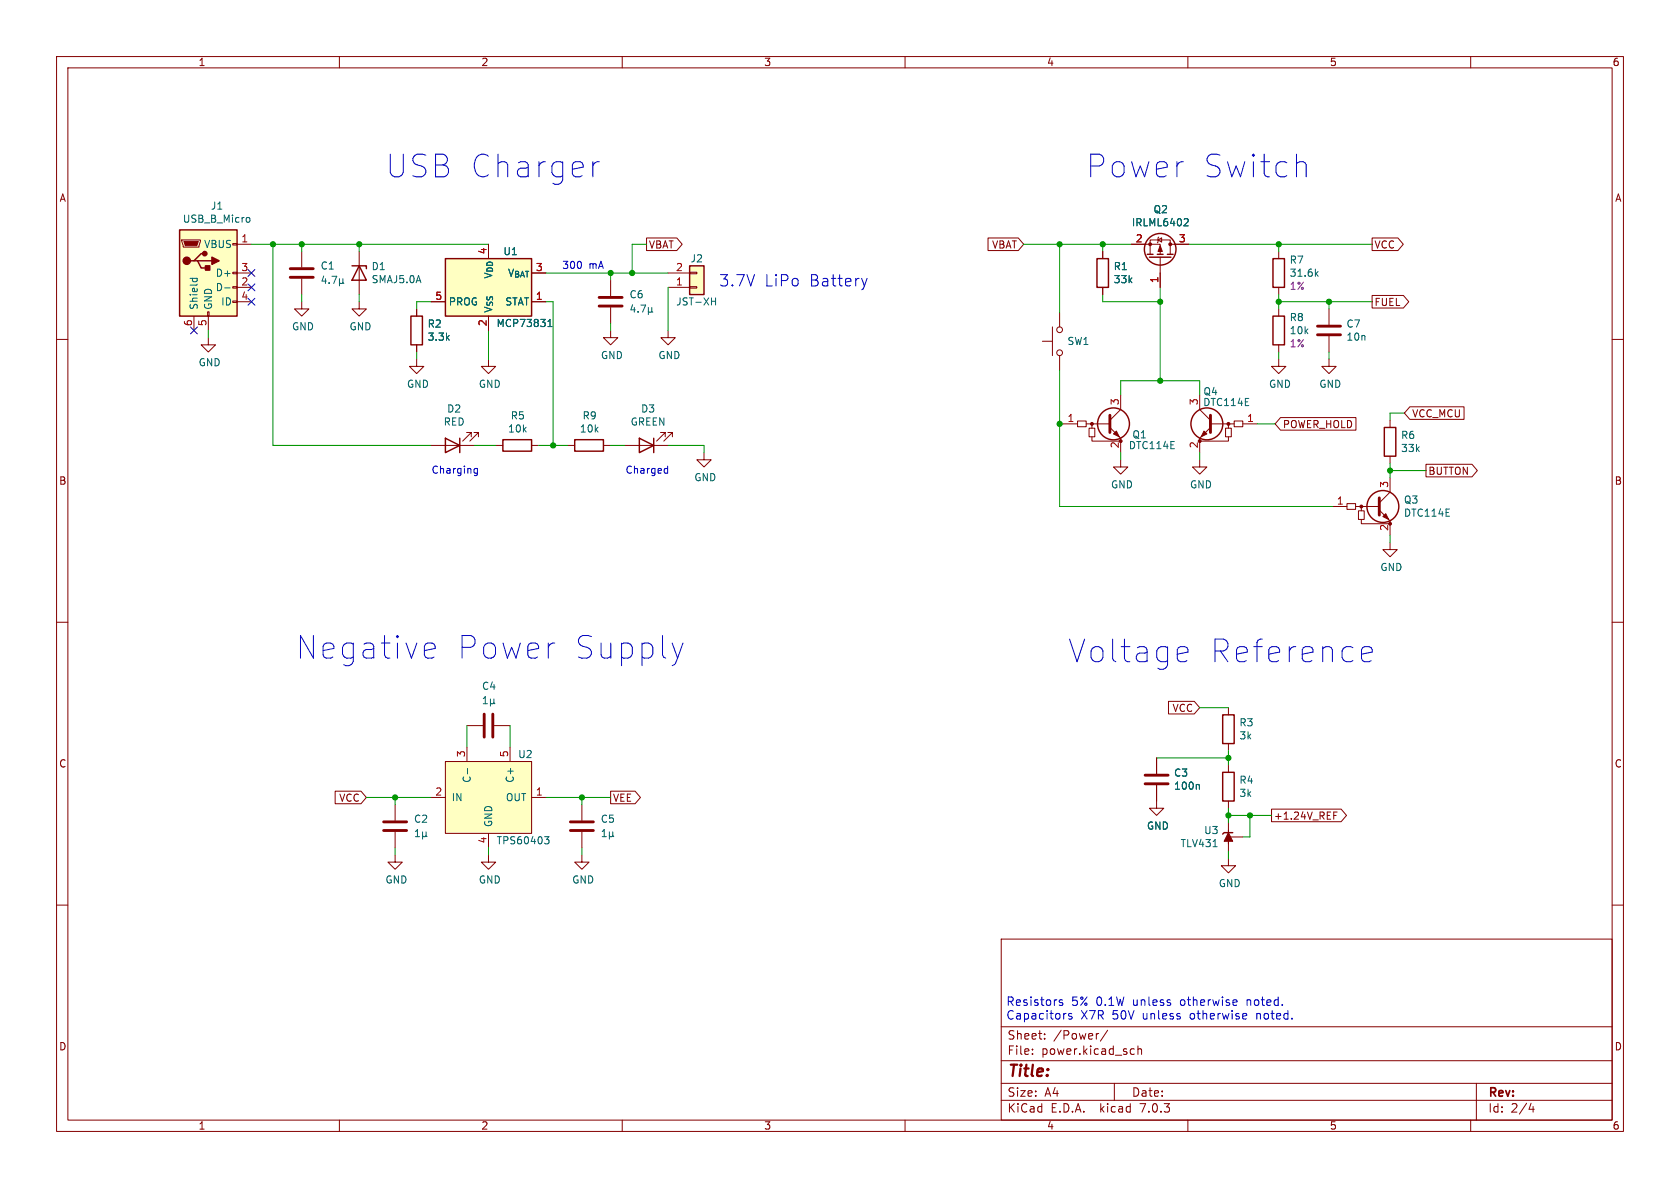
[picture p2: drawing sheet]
<svg xmlns="http://www.w3.org/2000/svg" width="297mm" height="210mm" viewBox="0 0 297 210" stroke-linecap="round" stroke-linejoin="round" font-family="sans-serif">
<g fill="none" stroke="#840000" stroke-width=".18">
<path d="M10 10h277v190h-277zM12 12h273v186h-273zM60 10v2M110 10v2M160 10v2M210 10v2M260 10v2M10 60h2M32.1 42.4h3.3v.3l-.2 1h-2.8zM34.3 55.9v2.5M36.7 55.1h.3v.8h-.3zM36.8 59.7v1.3h1.3l-1.3 1.2-1.2-1.2h1.2"/>
<path d="M36.8 55.9v2.5M41.1 53.2h.8v.3h-.8zM41.1 50.7h.8v.2h-.8zM41.1 48.1h.8v.3h-.8zM41.1 43.1h.8v.2h-.8zM41.9 43.2h2.5M41.9 53.3h2.5M41.9 50.8h2.5M41.9 48.3h2.5M53.3 53.3v1.3h1.3l-1.3 1.3-1.2-1.3h1.2M53.3 44.5v2.7M53.3 49.3v2.8"/>
<path d="M63.5 53.3v1.3h1.3l-1.3 1.3-1.3-1.3h1.3M63.5 44.5v7.6M73.7 54.6v1.3M76.2 53.3h2.5M86.4 55.9v2.5M94 53.3h2.5M107.9 58.4v1.3h1.3l-1.3 1.3-1.2-1.3h1.2M107.9 49.5v2.8M107.9 54.4v2.8M114.3 42.1h5.4l.9 1.1-.9 1.1h-5.4zM118.1 58.4v1.3h1.3l-1.3 1.3-1.3-1.3h1.3M118.1 50.8h3.8"/>
<path d="M118.1 48.3h3.8M121.9 48.1h1.3v.3h-1.3zM121.9 50.7h1.3v.2h-1.3zM174.7 42.1h5.3l1 1.1-1 1.1h-5.3zM186.1 57.8v5.1M187.3 55.2v2.6M194.9 44.5v1.2M194.9 50.8v1.3M200 43.2h5.1v1.8M203.3 45v-2.6h3.6v2.6M204.7 42.4l.7-.4v.8zM204.9 41.9l-.2 .1v.8l-.1 .1"/>
<path d="M205.1 45.5v5.3M206.9 43.2h3.3M226.1 44.5v1.2M226.1 50.8v1.3M226.1 54.6v1.3M234.9 54.6v2.8M234.9 59.4v2.8M242.6 42.1h4.5l1 1.1-1 1.1h-4.5zM242.6 52.2h5.5l1 1.1-1 1.2h-5.5zM285 60h2M73.7 63.5v1.3h1.2l-1.2 1.2-1.3-1.2h1.3M73.7 61v1.2"/>
<path d="M76.2 78.7h7.6M83.3 77.2v-.7h-.8h.8l-1.5 1.5M84.6 77.2v-.7h-.8h.8l-1.5 1.5M86.4 63.5v1.3h1.2l-1.2 1.2-1.3-1.2h1.3M87.6 78.7h1.3M94 78.7h1.2M100.3 78.7h1.3M106.7 78.7h1.2M110.5 78.7h7.6M117.6 77.2v-.7h-.8h.8l-1.5 1.5M118.9 77.2v-.7h-.8h.8l-1.6 1.5M184.3 60.3h1.8"/>
<path d="M187.3 62.9v2.5M188 74.9h2.5M190.5 74.4h1.5v1h-1.5zM192 74.9h4.1M192.5 75.7h1v1.5h-1zM193 77.2v.8h5.1M193 74.9v.8M196.2 75.6l1.9 1.9v2.5M198.1 69.9v2.5l-1.9 1.9M212.1 69.9v2.5l1.9 1.9M214 75.6l-1.9 1.9v2.5M214.1 74.9h4.1"/>
<path d="M216.7 75.7h1v1.5h-1zM217.2 77.2v.8h-5.1M217.2 74.9v.8M218.2 74.4h1.5v1h-1.5zM219.7 74.9h2.5M226.1 63.5v1.3h1.2l-1.2 1.2-1.3-1.2h1.3M226.1 61v1.2M226.4 73.8h13.3v2.2h-13.3l-1-1.1zM234.9 63.5v1.3h1.3l-1.3 1.2-1.2-1.2h1.2M245.7 74.3v1.3M249.2 71.9h9.6v2.2h-9.6l-.9-1.1zM124.5 80v1.3h1.2l-1.2 1.3-1.3-1.3h1.3"/>
<path d="M198.1 81.3v1.3h1.3l-1.3 1.2-1.3-1.2h1.3M212.1 81.3v1.3h1.3l-1.3 1.2-1.3-1.2h1.3M235.6 89.5h2.5M238.1 89h1.5v1h-1.5zM239.6 89.5h4.1M240.2 90.3h1v1.5h-1zM240.7 91.8v.8h5M240.7 89.5v.8M243.8 90.2l1.9 1.9v2.5M245.7 95.9v1.3h1.3l-1.3 1.2-1.2-1.2h1.2M245.7 80.6v1.3M245.7 84.5v2.5l-1.9 1.9"/>
<path d="M252.1 82.1h8.1l1 1.1-1 1.1h-8.1zM10 110h2M285 110h2M59.3 139.9h4.5l1 1.1-1 1.1h-4.5zM78.7 134.6h15.3v12.7h-15.3zM82.5 128.3h2.8M82.5 132.1v2.5M87.4 128.3h2.8M90.2 132.1v2.5M107.9 139.9h4.4l.9 1.1-.9 1.1h-4.4zM204.5 138.8v4.1h1.2l-1.2 1.2-1.3-1.2h1.3M204.5 134v2.8"/>
<path d="M206.6 124h4.5l1 1.1-1 1.1h-4.5zM217.2 125.1v1.3M217.2 131.4v1.3M217.2 135.3v1.2M10 160h2M69.8 151.1v1.3h1.3l-1.3 1.3-1.2-1.3h1.2M69.8 142.2v2.8M69.8 147.1v2.8M76.2 141h2.5M86.4 151.1v1.3h1.2l-1.2 1.3-1.3-1.3h1.3M86.4 147.3v2.6M94 141h2.5"/>
<path d="M102.9 151.1v1.3h1.2l-1.2 1.3-1.3-1.3h1.3M102.9 142.2v2.8M102.9 147.1v2.8M217.2 146.7v2.5M217.2 151.8v1.2h1.2l-1.2 1.3-1.3-1.3h1.3M217.2 141.6v1.3M217.2 145.4v5.1M217.2 148h2.5M224.8 143h12.3l.9 1.1-.9 1.2h-12.3zM235.8 144.2h.4M235.8 143.5h.6M285 160h2"/>
<path d="M177 166h108v32h-108zM60 198v2M110 198v2M160 198v2M177 194.5h108M177 191.5h108M177 187.5h108M177 181.5h108M182.5 186.3v.1M182.5 185.5v.1M184.7 183.6v.1M184.7 182.8v.1"/>
<path d="M194.2 182.7l-.2 .1M195.8 182.1l-1.3 2M197 191.5v3M200.1 185.4l.4 .1M200.5 186.3l-.4 .1M201.2 185.5l.2-.1 .3 .1 .1 .9M201.2 184.9v1.5M210 198v2M260 198v2M261 191.5v6.5M270.7 195l-.4 1.1h.9M271 195.6v1"/>
<circle cx="187.3" cy="58.3" r=".51"/>
<circle cx="187.3" cy="62.4" r=".51"/>
</g>
<g fill="none" stroke="#840000" stroke-width=".25">
<path d="M31.7 40.6h10.2v15.3h-10.2zM34.3 46.1h.6l.7 1.3h1.2M34.9 46.1h2.6M36.2 44.8h-.6l-1.3 1.3h-.6M62.2 47h2.6v.5M63.5 47l1.3 2.5h-2.6zM72.6 55.9h2.1v5.1h-2.1zM78.7 45.7h15.3v10.2h-15.3zM121.9 47h2.6v5.1h-2.6zM193.9 45.7h2.1v5.1h-2.1zM202.8 45h1M203.2 45.5h3.8"/>
<path d="M204.6 45h1M206.4 45h1M225 55.9h2.1v5.1h-2.1zM225 45.7h2.1v5.1h-2.1zM78.7 77.5l2.6 1.2-2.6 1.3zM81.3 77.5v2.5M88.9 77.7h5.1v2.1h-5.1zM101.6 77.7h5.1v2.1h-5.1zM113 77.5l2.6 1.2-2.6 1.3zM115.6 77.5v2.5M244.7 75.6h2.1v5h-2.1zM216.2 136.5h2v5.1h-2z"/>
<path d="M216.2 126.4h2v5h-2zM217.9 147.2h-1.5l-.2 .2"/>
<circle cx="205.1" cy="44.1" r="2.79"/>
<circle cx="196.8" cy="74.9" r="2.82"/>
<circle cx="213.4" cy="74.9" r="2.82"/>
<circle cx="244.5" cy="89.5" r="2.82"/>
</g>
<g fill="#840000" stroke="#840000" stroke-width=".18">
<path d="M205.1 43.4l.4 1.1h-.8z"/>
<path d="M244.5 91.3l.5-.5 .5 1z"/>
<path d="M217.2 147.2l.7 1.5h-1.5z"/>
<path d="M212.9 76.2l.5 .5-1.1 .5z"/>
<path d="M196.8 76.7l.6-.5 .5 1z"/>
<path d="M32.5 42.7h2.6l-.3 .7h-2z"/>
<circle cx="203.3" cy="43.2" r=".25"/>
<circle cx="206.9" cy="43.2" r=".25"/>
<circle cx="240.7" cy="89.5" r=".25"/>
<circle cx="245.7" cy="92.6" r=".25"/>
<circle cx="217.2" cy="74.9" r=".25"/>
<circle cx="212.1" cy="78" r=".25"/>
<circle cx="193" cy="74.9" r=".25"/>
<circle cx="198.1" cy="78" r=".25"/>
</g>
<g fill="none" stroke="#006464" stroke-width=".18">
<path d="M43.8 38.4l.3 .1 .1 .2-.1 .5-.3 .1M209.5 38.7h.5l.1 .3-.8 .9h.8M33.6 49.2h1.3M34.1 49.2l-.1 .4M34.8 49.2l.1 .4M39.7 50.9h1M57.2 48.8l-.3 .9h.8M57.5 49.3v.8M58.2 50v.1M58.7 48.8h.8l-.5 1.3M60 49.3v1.2M60 49.9l.2 .2h.2l.2-.2"/>
<path d="M60.6 49.9l.2 .2M60.6 49.3v.6M79.1 59.7l.3 .4M79.4 59.3l-.5 .5M96.9 57.7h.7M96.9 56.8l.3-.3v1.2M111.8 53.9l-.3 .9h.8M112.1 54.3v.9M112.8 55.1v.1M113.3 53.9h.8l-.5 1.3M114.6 54.3v1.3M114.6 55l.2 .2h.2l.2-.2"/>
<path d="M115.2 55l.2 .2M115.2 54.3v.7M125.8 53.3h.7M126.5 52.6v1.3M232.7 48.4l.3 .4M233 48l-.5 .5M82.6 135.8v1M85.4 124.4h.8M85.4 123.5l.4-.4v1.3M86.7 124.2l.2 .2h.2l.2-.2M86.7 123.6v1.2M87.3 124.2l.2 .2"/>
<path d="M87.3 123.6v.6M211.7 138.7l.3 .2v.6M73.4 147.9h.8M73.4 147l.4-.4v1.3M74.7 147.7l.2 .2h.2l.2-.2M74.7 147.1v1.2M75.3 147.7l.2 .2M75.3 147.1v.6M96.3 147.9h.8l-.5 .5 .4 .1 .1 .4-.3 .3h-.4M106.5 147.9h.7M106.5 147l.3-.4v1.3M107.7 147.7l.2 .2h.3l.1-.2"/>
<path d="M107.7 147.1v1.2M108.3 147.7l.2 .2M108.3 147.1v.6M214.5 149.7h.7"/>
</g>
<g fill="none" stroke="#840000" stroke-width=".51">
<path d="M51.3 49h4.1M51.3 47.5h4.1M105.9 54.1h4.1M105.9 52.6h4.1M232.9 59.2h4.1M232.9 57.7h4.1M196.2 73.4v3.1M214 73.4v3.1M243.8 88v3.1M85.6 126.2v4.1M87.1 126.2v4.1M202.4 138.6h4.1"/>
<path d="M202.4 137h4.1M67.8 146.8h4.1M67.8 145.3h4.1M100.8 146.8h4.1M100.8 145.3h4.1"/>
</g>
<g fill="#ffffc2" stroke="#ffffc2" stroke-width=".18">
<path d="M78.7 45.7h15.3v10.2h-15.3z"/>
<path d="M121.9 47h2.6v5.1h-2.6z"/>
<path d="M31.7 40.6h10.2v15.3h-10.2z"/>
<path d="M78.7 134.6h15.3v12.7h-15.3z"/>
</g>
<g fill="#840000" stroke="#840000" stroke-width=".25">
<path d="M37.5 45.5l1.2 .6-1.2 .6z"/>
<path d="M36.3 47h.8v.8h-.8z"/>
<circle cx="33" cy="46.1" r=".63"/>
<circle cx="36.2" cy="44.8" r=".38"/>
</g>
<g fill="none" stroke="#0000c2" stroke-width=".18">
<path d="M104.8 28.6v2.7M105.9 28.6a1.02 1.02 0 0 0-1.1 .7M229.8 28.6h.5l.4 .2 .2 .4v2.1M102.7 46.3l.1 .4-.1 .6M152.3 49.2l.5 1.3M152.8 50.5l-.2 .5M153.3 49.2l-.5 1.3M83.9 83.5l.1 .2 .4-.1M84.4 82.9l-.4-.1-.1 .1M84.4 82.8v1l-.2 .3-.3-.1M117.7 82.8l.3 .1M118 82.4v1.3"/>
<path d="M118 83.6l-.3 .1M75.6 113.7h.8l.3 .2 .2 .3v.4l-1.9 .4M76.7 116.2l-.3 .1h-.8M97.7 113.7h.4M118.8 113.7l1 2.6M119.8 116.3l-.4 1M120.7 113.7l-.9 2.6M208.7 114.3h.8l.3 .2 .2 .4v.4l-1.9 .3M209.8 116.8l-.3 .2h-.8M240.7 116.4l.2 .4 .4 .2h.7l.4-.2M240.7 114.9l.2-.4 .4-.2h.7l.4 .2 .2 .4v.4l-1.9 .3M187.8 176.8l-.3-.1-.2 .2v.3l.5 .1v.4h-.5"/>
<path d="M188.3 179.1h.2M189.5 179.2l-.4-.1-.2 .3 .1 .2 .5 .1v.4h-.6M206.8 177.2l.2 .2-.2 .3M206.8 176.7l.1 .1M208.5 179.6l.2 .3-.2 .2M208.5 179.1l.1 .1M218.2 176.7l.4 .1 .1 .3-.7 .1M218.6 177.7h-.4M219.9 179.1l.4 .1 .1 .3-.7 .1M220.3 180.1h-.4"/>
</g>
<g fill="none" stroke="#009600" stroke-width=".18">
<path d="M36.8 58.4v1.3M44.4 43.2h42M48.3 43.2v35.5h27.9M53.3 43.2v1.3M53.3 52.1v1.2M63.5 43.2v1.3M63.5 52.1v1.2M76.2 53.3h-2.5v1.3M86.4 58.4v5.1M96.5 53.3h1.3v25.4M96.5 48.3h21.6M107.9 48.3v1.2"/>
<path d="M107.9 57.2v1.2M114.3 43.2h-2.5v5.1M118.1 50.8v7.6M181 43.2h19M187.3 43.2v12M194.9 52.1v1.2h10.2M194.9 43.2v1.3M205.1 50.8v16.5M210.2 43.2h32.4M226.1 53.3h16.5M226.1 43.2v1.3M226.1 52.1v2.5"/>
<path d="M234.9 53.3v1.3M73.7 62.2v1.3M83.8 78.7h3.8M95.2 78.7h5.1M107.9 78.7h2.6M118.1 78.7h6.4v1.3M187.3 65.4v24.1h48.3M187.3 74.9h.7M198.1 69.9v-2.6h14v2.6M222.2 74.9h3.2M226.1 62.2v1.3M234.9 62.2v1.3"/>
<path d="M248.3 73h-2.6v1.3M198.1 80v1.3M212.1 80v1.3M245.7 81.9v2.6M245.7 94.6v1.3M245.7 83.2h6.4M82.5 128.3v3.8M90.2 128.3v3.8M204.5 134h12.7M212.1 125.1h5.1M217.2 132.7v2.6M64.8 141h11.4"/>
<path d="M69.8 141v1.2M69.8 149.9v1.2M86.4 149.9v1.2M96.5 141h11.4M102.9 141v1.2M102.9 149.9v1.2M217.2 144.1h7.6M217.2 142.9v2.5M217.2 150.5v1.3M221 144.1v3.9h-1.3"/>
</g>
<path d="M33.7 57.8l1.2 1.2M34.9 57.8l-1.2 1.2M43.8 47.7l1.3 1.2M43.8 52.7l1.3 1.2M43.8 50.2l1.3 1.2M45.1 47.7l-1.3 1.2M45.1 52.7l-1.3 1.2M45.1 50.2l-1.3 1.2" fill="none" stroke="#000084" stroke-width=".18"/>
<g fill="#009600" stroke="#009600" stroke-width=".18">
<circle cx="63.5" cy="43.2" r=".46"/>
<circle cx="48.3" cy="43.2" r=".46"/>
<circle cx="53.3" cy="43.2" r=".46"/>
<circle cx="107.9" cy="48.3" r=".46"/>
<circle cx="226.1" cy="43.2" r=".46"/>
<circle cx="226.1" cy="53.3" r=".46"/>
<circle cx="234.9" cy="53.3" r=".46"/>
<circle cx="205.1" cy="67.3" r=".46"/>
<circle cx="205.1" cy="53.3" r=".46"/>
<circle cx="194.9" cy="43.2" r=".46"/>
<circle cx="187.3" cy="43.2" r=".46"/>
<circle cx="245.7" cy="83.2" r=".46"/>
<circle cx="217.2" cy="134" r=".46"/>
<circle cx="187.3" cy="74.9" r=".46"/>
<circle cx="217.2" cy="144.1" r=".46"/>
<circle cx="221" cy="144.1" r=".46"/>
<circle cx="102.9" cy="141" r=".46"/>
<circle cx="69.8" cy="141" r=".46"/>
<circle cx="97.8" cy="78.7" r=".46"/>
<circle cx="111.8" cy="48.3" r=".46"/>
</g>
<g font-size="5.6" fill="#0000c2">
<text x="67.9" y="31.8">USB Charger</text>
<text x="191.8" y="31.8">Power</text>
<text x="212.1" y="31.8">Switch</text>
<text x="52.1" y="116.8">Negative</text>
<text x="80.2" y="116.8">Power</text>
<text x="100.6" y="116.8">Supply</text>
<text x="188.6" y="117.5">Voltage</text>
<text x="213.3" y="117.5">Reference</text>
</g>
<g font-size="2.8" fill="#0000c2">
<text x="127" y="50.8">3.7V</text>
<text x="135" y="50.8">LiPo</text>
<text x="142.9" y="50.8">Battery</text>
</g>
<text font-size="2.8" fill="#840000" x="178" y="190.8">Title:</text>
<g font-size="2.1" fill="#0000c2">
<text x="177.8" y="177.9">Resistors</text>
<text x="189.3" y="177.9">5% 0.1W</text>
<text x="200.2" y="177.9">unless</text>
<text x="208.6" y="177.9">otherwise</text>
<text x="220.4" y="177.9">noted.</text>
<text x="177.8" y="180.3">Capacitors</text>
<text x="191" y="180.3">X7R</text>
<text x="196.5" y="180.3">50V</text>
<text x="201.9" y="180.3">unless</text>
<text x="210.3" y="180.3">otherwise</text>
<text x="222.1" y="180.3">noted.</text>
</g>
<g font-size="2.1" fill="#840000">
<text x="178" y="183.9">Sheet:</text>
<text x="186.2" y="183.9">/Power/</text>
<text x="178" y="186.6">File:</text>
<text x="184" y="186.6">power.kicad_sch</text>
<text x="178" y="196.8">KiCad</text>
<text x="178" y="194">Size:</text>
<text x="184.6" y="194">A4</text>
<text x="185.7" y="196.8">E.D.A.</text>
<text x="194.4" y="196.8">kicad</text>
<text x="200" y="194">Date:</text>
<text x="201.5" y="196.8">7.0.3</text>
<text x="263" y="194.2">Rev:</text>
<text x="263" y="196.8">Id:</text>
<text x="267" y="196.8">2/4</text>
</g>
<g font-size="1.8" fill="#840000">
<text x="35" y="11.8">1</text>
<text x="85" y="11.8">2</text>
<text x="135" y="11.8">3</text>
<text x="185" y="11.8">4</text>
<text x="235" y="11.8">5</text>
<text x="285" y="11.8">6</text>
<text x="10.4" y="35.8">A</text>
<text x="285.4" y="35.8">A</text>
<text x="114.6" y="44.1">VBAT</text>
<text x="175.2" y="44.1">VBAT</text>
<text x="242.9" y="44.1">VCC</text>
<text x="242.9" y="54.3">FUEL</text>
<text x="226.7" y="75.8">POWER_HOLD</text>
<text x="249.6" y="73.9">VCC_MCU</text>
<text x="10.3" y="85.8">B</text>
<text x="252.4" y="84.1">BUTTON</text>
<text x="285.3" y="85.8">B</text>
<text x="207.1" y="126">VCC</text>
<text x="10.3" y="135.8">C</text>
<text x="285.3" y="135.8">C</text>
<text x="59.7" y="141.9">VCC</text>
<text x="108.3" y="141.9">VEE</text>
<text x="225.1" y="145.1">+1.24V_REF</text>
<text x="10.3" y="185.8">D</text>
<text x="285.3" y="185.8">D</text>
<text x="35" y="199.8">1</text>
<text x="85" y="199.8">2</text>
<text x="135" y="199.8">3</text>
<text x="185" y="199.8">4</text>
<text x="235" y="199.8">5</text>
<text x="285" y="199.8">6</text>
</g>
<g font-size="1.8" fill="#006464">
<text x="32.2" y="39.5">USB_B_Micro</text>
<text x="37.1" y="37.2">J1</text>
<text x="199.9" y="40.2">IRLML6402</text>
<text x="203.8" y="37.9">Q2</text>
<text x="35.9" y="44">VBUS</text>
<text x="56.5" y="47.8">C1</text>
<text x="65.5" y="47.9">D1</text>
<text x="88.8" y="45.3">U1</text>
<text x="121.9" y="46.5">J2</text>
<text x="196.7" y="47.9">R1</text>
<text x="227.8" y="46.8">R7</text>
<text x="37.9" y="51.6">D-</text>
<text x="37.9" y="49.1">D+</text>
<text x="65.5" y="50.2">SMAJ5.0A</text>
<text x="89.5" y="49.1">V_{BAT}</text>
<text x="111.1" y="52.9">C6</text>
<text x="196.7" y="50.2">33k</text>
<text x="227.8" y="49.1">31.6k</text>
<text x="35.1" y="54.9" transform="rotate(-90 35.1 54.9)">Shield</text>
<text x="37.7" y="54.9" transform="rotate(-90 37.7 54.9)">GND</text>
<text x="38.9" y="54.2">ID</text>
<text x="51.5" y="58.6">GND</text>
<text x="61.6" y="58.6">GND</text>
<text x="75.4" y="58.1">R2</text>
<text x="79.2" y="54.2">PROG</text>
<text x="87.2" y="55.4" transform="rotate(-90 87.2 55.4)">V_{SS}V_{DD}</text>
<text x="87.6" y="58">MCP73831</text>
<text x="89.1" y="54.2">STAT</text>
<text x="119.4" y="54.2">JST-XH</text>
<text x="227.8" y="56.9">R8</text>
<text x="227.8" y="59.2">10k</text>
<text x="237.9" y="58.1">C7</text>
<text x="35" y="64.9">GND</text>
<text x="75.4" y="60.4">3.3k</text>
<text x="106.1" y="63.6">GND</text>
<text x="116.2" y="63.6">GND</text>
<text x="188.6" y="61.2">SW1</text>
<text x="237.9" y="60.4">10n</text>
<text x="71.8" y="68.7">GND</text>
<text x="84.5" y="68.7">GND</text>
<text x="212.6" y="71.9">DTC114E</text>
<text x="212.6" y="70">Q4</text>
<text x="224.2" y="68.7">GND</text>
<text x="233.1" y="68.7">GND</text>
<text x="78.3" y="75.4">RED</text>
<text x="78.9" y="73.1">D2</text>
<text x="89.7" y="76.6">10k</text>
<text x="90.1" y="74.3">R5</text>
<text x="102.4" y="76.6">10k</text>
<text x="102.8" y="74.3">R9</text>
<text x="111.3" y="75.4">GREEN</text>
<text x="113.2" y="73.1">D3</text>
<text x="200" y="77.7">Q1</text>
<text x="247.5" y="77.8">R6</text>
<text x="199.4" y="79.6">DTC114E</text>
<text x="247.5" y="80.1">33k</text>
<text x="122.6" y="85.2">GND</text>
<text x="196.2" y="86.5">GND</text>
<text x="210.2" y="86.5">GND</text>
<text x="248" y="89.2">Q3</text>
<text x="248" y="91.5">DTC114E</text>
<text x="243.9" y="101.1">GND</text>
<text x="85.1" y="122.1">C4</text>
<text x="219" y="128.6">R3</text>
<text x="219" y="130.9">3k</text>
<text x="91.4" y="134.2">U2</text>
<text x="207.4" y="137.5">C3</text>
<text x="79.8" y="141.8">IN</text>
<text x="83.4" y="138.6" transform="rotate(-90 83.4 138.6)">C-</text>
<text x="89.2" y="141.8">OUT</text>
<text x="91" y="138.6" transform="rotate(-90 91 138.6)">C+</text>
<text x="207.4" y="139.8">100n</text>
<text x="219" y="138.7">R4</text>
<text x="219" y="141">3k</text>
<text x="73" y="145.6">C2</text>
<text x="87.2" y="146.3" transform="rotate(-90 87.2 146.3)">GND</text>
<text x="87.6" y="149.4">TPS60403</text>
<text x="106.1" y="145.6">C5</text>
<text x="202.6" y="146.8">GND</text>
<text x="208.5" y="149.9">TLV431</text>
<text x="212.7" y="147.6">U3</text>
<text x="68" y="156.3">GND</text>
<text x="84.5" y="156.3">GND</text>
<text x="101" y="156.3">GND</text>
<text x="215.3" y="157">GND</text>
</g>
<g font-size="1.8" fill="#a90000">
<text x="42.5" y="42.9">1</text>
<text x="86.1" y="45.1" transform="rotate(-90 86.1 45.1)">4</text>
<text x="200.6" y="42.9">2</text>
<text x="208.2" y="42.9">3</text>
<text x="42.5" y="50.5">2</text>
<text x="42.5" y="48">3</text>
<text x="42.5" y="53.1">4</text>
<text x="76.8" y="53.1">5</text>
<text x="94.6" y="53.1">1</text>
<text x="94.6" y="48">3</text>
<text x="119.3" y="50.5">1</text>
<text x="119.3" y="48">2</text>
<text x="204.9" y="50.2" transform="rotate(-90 204.9 50.2)">1</text>
<text x="34" y="57.8" transform="rotate(-90 34 57.8)">6</text>
<text x="36.6" y="57.8" transform="rotate(-90 36.6 57.8)">5</text>
<text x="86.1" y="57.8" transform="rotate(-90 86.1 57.8)">2</text>
<text x="197.9" y="71.8" transform="rotate(-90 197.9 71.8)">3</text>
<text x="211.8" y="71.8" transform="rotate(-90 211.8 71.8)">3</text>
<text x="188.6" y="74.7">1</text>
<text x="220.3" y="74.7">1</text>
<text x="197.9" y="79.4" transform="rotate(-90 197.9 79.4)">2</text>
<text x="211.8" y="79.4" transform="rotate(-90 211.8 79.4)">2</text>
<text x="236.2" y="89.3">1</text>
<text x="245.5" y="86.4" transform="rotate(-90 245.5 86.4)">3</text>
<text x="245.5" y="94" transform="rotate(-90 245.5 94)">2</text>
<text x="82.3" y="134" transform="rotate(-90 82.3 134)">3</text>
<text x="89.9" y="134" transform="rotate(-90 89.9 134)">5</text>
<text x="76.8" y="140.7">2</text>
<text x="94.6" y="140.7">1</text>
<text x="86.1" y="149.3" transform="rotate(-90 86.1 149.3)">4</text>
</g>
<g font-size="1.8" fill="#0000c2">
<text x="99.2" y="47.6">300</text>
<text x="103.9" y="47.6">mA</text>
<text x="76.2" y="83.8">Charging</text>
<text x="110.5" y="83.8">Charged</text>
</g>
<g font-size="1.8" fill="#840084">
<text x="227.8" y="51.4">1%</text>
<text x="227.8" y="61.6">1%</text>
</g>
</svg>
